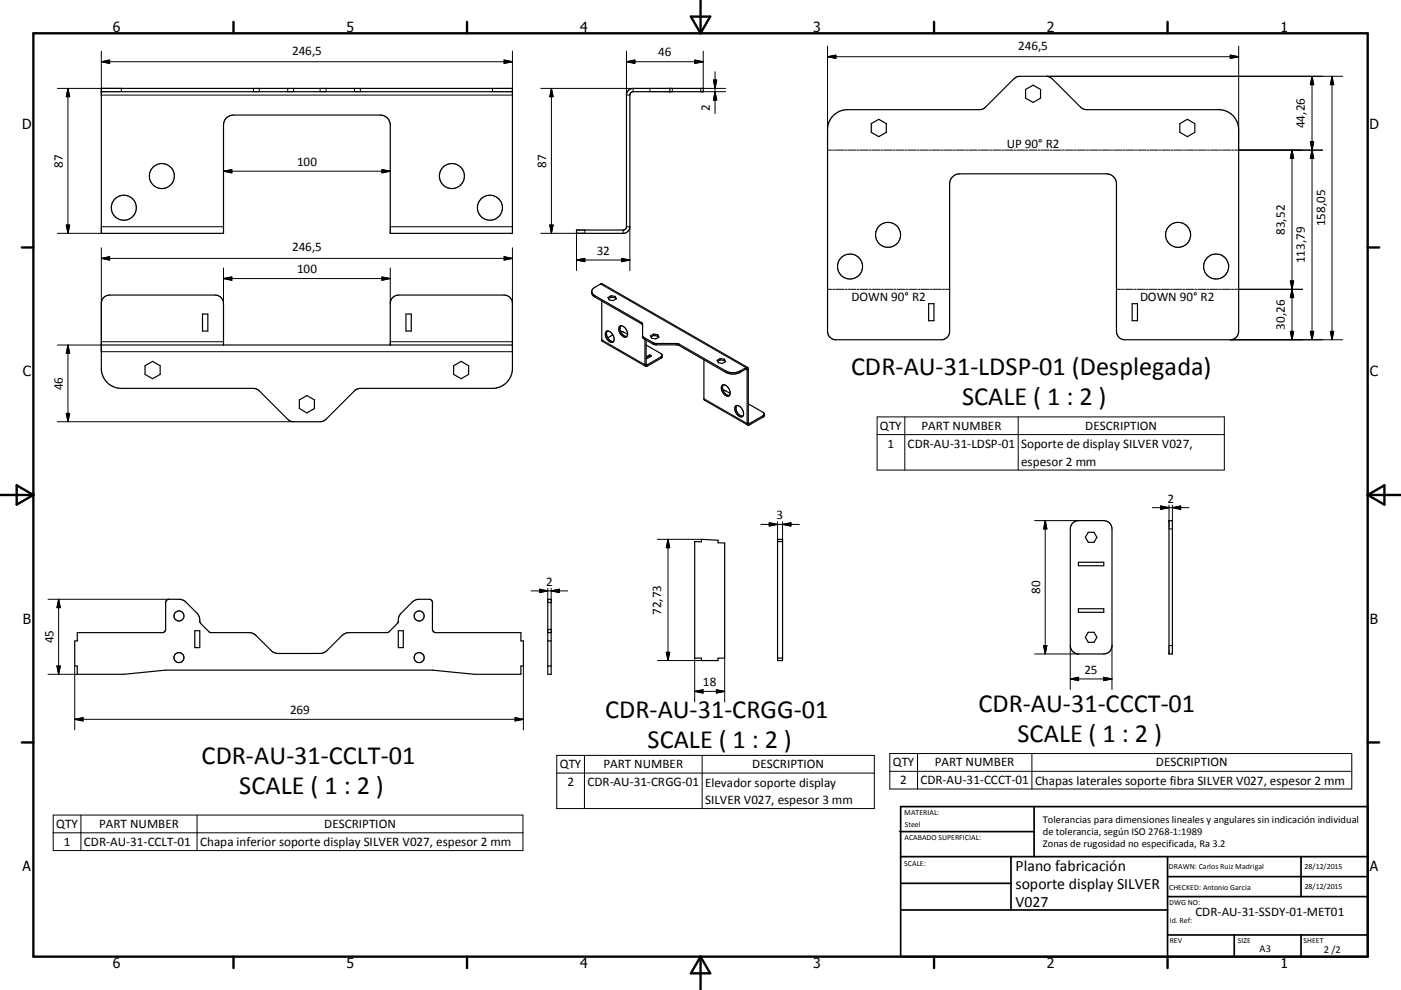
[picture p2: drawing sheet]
<svg xmlns="http://www.w3.org/2000/svg" width="420mm" height="297mm" viewBox="0 0 420 297" stroke-linecap="round" stroke-linejoin="round" font-family="sans-serif">
<g fill="none" stroke="#000" stroke-width=".36">
<path d="M30.4 26.5h123.2v43.5h-36.6v-32.5a2.96 2.96 0 0 0-3-3h-44a2.95 2.95 0 0 0-3 3v32.5h-36.6zM30.4 27.5h123.2M188.5 27l1.3-.5h21v1h-21l-.9 .6-.1 39.9a2.03 2.03 0 0 1-2 2h-14v-1h14l.6-.2 .4-.5v-39.8l.1-.7zM200.8 26.5v1M249.9 34.6a5.9 5.9 0 0 1 4.2-1.7l40.2-.1 1.2-.6 8.5-8.6 .8-.5 1-.2h7.9l1.2 .3 9.1 9 1.4 .7h40a6 6 0 0 1 6 6v60.5a2.49 2.49 0 0 1-2.6 2.5h-31.6a2.55 2.55 0 0 1-2.5-2.5v-44.2a3 3 0 0 0-3-3.1h-44a3 3 0 0 0-3 3.1v44.2a2.5 2.5 0 0 1-2.5 2.5h-31.6a2.5 2.5 0 0 1-2.5-2.5v-60.5a5.8 5.8 0 0 1 1.8-4.3zM261.2 37.1l2.3-1.3 2.2 1.3v2.6l-2.2 1.3-2.3-1.3zM307.5 26.8l2.2-1.2 2.3 1.2v2.6l-2.3 1.3-2.2-1.3zM353.7 37.1l2.3-1.3 2.2 1.3v2.6l-2.2 1.3-2.3-1.3zM60.7 94.2h1.6v5.1h-1.6zM121.7 94.2h1.6v5.1h-1.6zM177.4 87.5l.2 .6 .7 .6 14.1 8.1 .2 .4v3.9l.4 .5 3.2 1.8 7.2 .2 14.2 8.1a4.8 4.8 0 0 0 4.3 0l1.7-1 .4 .1 .1 16.7M177.4 87.5l.1 .8 .8 .8 14 8 .3 .5"/>
<path d="M177.4 87.5l.6-1.1 2-1.2 .6-.1 43.5 25.1M180.4 90.3l.1 11.9 13.1 7.7M181.7 99.6a1.66 1.66 0 0 1 2.3 1.4 .96 .96 0 0 1 .1 1.3 .96 .96 0 0 1-1.2 .3 2.48 2.48 0 0 1-1.2-3zM182.1 99.3a1.86 1.86 0 0 0 .1 2.1M183.2 88.7l-.9 .6 .3 .7 1.3 .2 .9-.6-.3-.7M183.2 88.7l1.3 .2M183.2 89.1l-.8 .5M183.2 88.7v.4M183.2 89.1l1.3 .2M184.5 88.9v.4M184.5 89.3l.1 .4M185.7 98a1.68 1.68 0 0 1 2.3 1.5 .98 .98 0 0 1 .1 1.2 .98 .98 0 0 1-1.2 .3 2.56 2.56 0 0 1-1.2-3z"/>
<path d="M186.1 99.4l.9 .2 1.2 .7M186.1 97.7a2.38 2.38 0 0 0 1.8 3.2M278.4 91.1h1.6v5.1h-1.6zM339.4 91.1h1.6v5.1h-1.6zM30.4 103.5h123.2M43.5 109.7l2.2-1.3 2.3 1.3v2.6l-2.3 1.3-2.2-1.3zM67 103.5v-12.5a2.5 2.5 0 0 0-2.5-2.5h-31.6a2.5 2.5 0 0 0-2.5 2.5v19.5a6 6 0 0 0 6 6h39.9l1.4 .8 8.8 8.7 1.5 .5h8l.9-.2 .8-.5 8.6-8.5 1.4-.8h39.9a6 6 0 0 0 6-6v-19.5a2.5 2.5 0 0 0-2.5-2.5h-31.6a2.5 2.5 0 0 0-2.5 2.5v12.5M89.7 120l2.3-1.3 2.3 1.3v2.6l-2.3 1.3-2.3-1.3zM136 109.7l2.3-1.3 2.2 1.3v2.6l-2.2 1.3-2.3-1.3zM182.2 101.4a1.84 1.84 0 0 0 1.7 1.1M183.7 100.5l-1.5 .9M192.6 100.7l.4 .5 3.2 1.8 7.2 .2 14.2 8.1a4.6 4.6 0 0 0 4.3 0l1.9-1.1h.3l.2 .3 .1 16.6 4.4-2.4 .3-.5"/>
<path d="M193.4 101.8v7.6l.4 .5 4.5-2.5 .2-1-4.8-2.9M193.7 102l.1 7.4 4.3-2.3 .4-.4M194.8 106.9l-1.1 .6M194.8 106.9l.2 .1M194.8 106.5l-1.1 .6M194.8 106.5v.4M194.8 106.5l.5 .3-1.6 .9M196 100.2l1.2 .2M196 100.2l-1 .6 .4 .7 1.2 .2 .9-.5-.3-.8M196 100.2v.4M196 100.6l1.2 .2M196 100.6l-.8 .5"/>
<path d="M197.2 100.4v.4M197.2 100.8l.2 .5M211 107.9l.1 12 13.1 7.6M215.9 107.6l-.9 .5 .3 .7 1.3 .2 .9-.5-.3-.7M215.9 107.6l1.3 .2M215.9 108l-.7 .4M215.9 107.6v.4M215.9 108l1.3 .2M216.8 117l2.1 1M216.8 115.4a2.37 2.37 0 0 0 1.9 3.2M217.2 107.8v.4M217.2 108.2l.2 .4"/>
<path d="M218.9 118a2.4 2.4 0 0 0-2.1-2.5 1.99 1.99 0 0 0 .6 3.1l.7 .3 .6-.2M218.9 118l-.2 .7M220.5 121.9a1.38 1.38 0 0 1 2 .9 1.33 1.33 0 0 1-.4 2.3 2.54 2.54 0 0 1-1.6-3.2zM220.9 121.7a2.35 2.35 0 0 0 1.8 3.1M224.4 121.2l4.4 2.5 .3 .5M229.1 124.2l-.2 .8-4.3 2.5h-.5M321.7 156.8l1-.5 .7-.1h7.5a2.51 2.51 0 0 1 2.5 2.5v35a2.5 2.5 0 0 1-2.5 2.5h-7.5a2.51 2.51 0 0 1-2.5-2.5v-35l.2-1.1zM326.3 159.7h1.7l.9 1.5-.9 1.5h-1.7l-.9-1.5zM350.5 156.2h1v40h-1zM164.2 179.8h1v22.5h-1zM208.3 162.5l2 .1v-.8l5 .3v.7l2 .1v34.5h-2v.8h-5v-.8h-2zM233.1 161.8h1.5v36.4h-1.5z"/>
<path d="M233.1 162.5h1.5M323.3 168.7h7.6v1h-7.6zM23.2 189.8l25.9-.1 .6-.9v-8.2l.2-.4 .5-.4h3.3l1.1 .2 1 .7 3.2 3.2a5.6 5.6 0 0 1 1.1 3l3 2.9h11.6l1.1 .2 1 .7 4.8 4.7 1 .5 13.3 .1 .8-.1 1-.5 4.8-4.7 1-.7 1.2-.2h11.5l2.9-2.7 .3-.5a3.3 3.3 0 0 1 .9-2.7l3.2-3.2 1-.7 1.2-.2h3.2l.6 .4 .2 .6v8.2l.7 .8h25.8v2.5h.7v7.5h-.7v2.5h-14l-12.5-1.3h-80l-12.5 1.3h-14v-2.5h-.8v-7.5h.8zM58.4 189.2h1.5v5.1h-1.5zM119.4 189.2h1.5v5.1h-1.5zM164.2 189.8h1M164.2 192.3h1M164.2 199.8h1M233.1 197.4h1.5M323.3 182.6h7.6v1.1h-7.6zM326.3 189.7h1.7l.9 1.5-.9 1.5h-1.7l-.9-1.5z"/>
<circle cx="48.5" cy="52.8" r="3.7"/>
<circle cx="135.5" cy="52.8" r="3.8"/>
<circle cx="37.1" cy="62.3" r="3.8"/>
<circle cx="146.9" cy="62.3" r="3.8"/>
<circle cx="254.8" cy="80" r="3.8"/>
<circle cx="266.3" cy="70.5" r="3.8"/>
<circle cx="353.2" cy="70.5" r="3.8"/>
<circle cx="364.6" cy="80" r="3.7"/>
<circle cx="53.7" cy="197.3" r="1.5"/>
<circle cx="53.7" cy="184.8" r="1.5"/>
<circle cx="125.7" cy="197.3" r="1.5"/>
<circle cx="125.7" cy="184.8" r="1.5"/>
</g>
<g fill="none" stroke="#000" stroke-width=".3">
<path d="M30.4 15.3v13.2h123.2v-13.2M30.4 18.5h123.2M30.4 18.5l2.5-.5v1zM151.1 18l2.5 .5-2.5 .5zM187.8 15.3v13.2h1M187.8 18.5h23M187.8 18.5l2.5-.5v1zM208.3 18l2.5 .5-2.5 .5zM210.8 15.3v11.2M248.1 13.8v31.2h1.2M248.1 17h123.3M248.1 17l2.5-.5v1z"/>
<path d="M368.8 16.5l2.6 .5-2.6 .5zM371.4 13.8v31.2M17.2 26.5h19.2v1M20.4 26.5l.5 2.5h-1zM20.4 26.5v43.5M76 26.5v1M77.7 26.5v1M86.3 26.5v1M88 26.5v1M96 26.5v1M97.7 26.5v1M106.3 26.5v1"/>
<path d="M108 26.5v1M147.6 26.5v1M162.1 26.5h27.7v1M165.3 26.5v43.5M165.3 26.5l.5 2.5h-1zM194.8 26.5v1M201.6 26.5v1M213.9 24h1l-.5 2.5zM214.4 21.5v12.6M214.4 27.5l.5 2.5h-1zM217.5 26.5h-7.4v1h7.4M313.7 22.9h88.8"/>
<path d="M393.4 22.9v79M393.4 22.9l.5 2.5h-1.1zM399.4 22.9v79M399.4 22.9l.5 2.5h-1zM67 51.4h50M67 51.4l2.5-.5v1zM114.5 50.9l2.5 .5-2.5 .5zM249.6 45h.6M250.5 45h2.4M253.2 45h.6M254.1 45h2.5M256.8 45h.7"/>
<path d="M257.8 45h2.4M260.5 45h.6M261.4 45h2.4M264.1 45h.6M265 45h2.4M267.7 45h.6M268.6 45h2.4M271.3 45h.7M272.3 45h2.4M275 45h.6M275.9 45h2.4M278.6 45h.6"/>
<path d="M279.5 45h2.4M282.2 45h.6M283.1 45h2.4M285.9 45h.6M286.8 45h2.4M289.5 45h.6M290.4 45h2.4M293.1 45h.6M294 45h2.4M296.7 45h.6M297.6 45h2.5M300.4 45h.6"/>
<path d="M301.3 45h2.4M304 45h.6M304.9 45h2.4M307.6 45h.6M308.5 45h2.4M311.2 45h.6M312.1 45h2.5M314.9 45h.6M315.8 45h2.4M318.5 45h.6M319.4 45h2.4M322.1 45h.6"/>
<path d="M323 45h2.4M325.7 45h.6M326.6 45h2.5M329.4 45h.6M330.3 45h2.4M333 45h.6M333.9 45h2.4M336.6 45h.6M337.5 45h2.4M340.2 45h.6M341.2 45h2.4M343.9 45h.6"/>
<path d="M344.8 45h2.4M347.5 45h.6M348.4 45h2.4M351.1 45h.6M352 45h2.4M354.7 45h.7M355.6 45h2.5M358.4 45h.6M359.3 45h2.4M362 45h.6M362.9 45h2.4M365.6 45h.6"/>
<path d="M366.5 45h2.4M369.2 45h.6M370.1 45h26.4M387.4 45v56.9M387.4 45l.4 2.5h-.9zM392.8 42.5h1.1l-1.1 5h1.1zM17.2 70h13.2M19.9 67.5h1l-.5 2.5zM30.4 68h36.6M30.4 74.3v31.2h123.2v-31.2M30.4 77.5l2.5-.5v1zM30.4 77.5h123.2"/>
<path d="M117 68h36.6M151.1 77l2.5 .5-2.5 .5zM164.8 67.5h1l-.5 2.5zM172.8 78l2.5-.5v1zM172.8 78h16M172.8 70v11.2M175.3 69v1h-13.2M186.3 77.5l2.5 .5-2.5 .5zM186.8 69v1M187.8 68h1v13.2M67 83.6l2.5-.5v1zM67 83.6h50"/>
<path d="M67 80.4v10.6M114.5 83.1l2.5 .5-2.5 .5zM117 80.4v10.6M178.3 88.7v.4M180 85.2l43.6 25.1v.4l.4 .2 .4-.2M192.3 96.7v.4M248.1 86.8h1.2M249.6 86.8h.6M250.5 86.8h2.5M253.3 86.8h.6M254.2 86.8h2.4M256.9 86.8h.7"/>
<path d="M257.9 86.8h2.4M260.6 86.8h.6M261.5 86.8h2.5M264.3 86.8h.6M265.2 86.8h2.4M267.9 86.8h.7M268.9 86.8h2.4M271.6 86.8h.6M272.5 86.8h2.5M275.3 86.8h.6M276.2 86.8h2.4M278.9 86.8h.6"/>
<path d="M279.8 86.8h2.5M282.6 86.8h.6M283.5 86.8h1.2M334.7 86.8h1.2M336.3 86.8h.6M337.2 86.8h2.4M339.9 86.8h.6M340.8 86.8h2.5M343.6 86.8h.6M344.5 86.8h2.4M347.2 86.8h.7M348.2 86.8h2.4"/>
<path d="M350.9 86.8h.6M351.8 86.8h2.5M354.6 86.8h.6M355.5 86.8h2.4M358.2 86.8h.6M359.1 86.8h2.5M361.9 86.8h.6M362.8 86.8h2.5M365.6 86.8h.6M366.5 86.8h2.4M369.2 86.8h.6M370.1 86.8h20.4"/>
<path d="M386.9 99.4h.9l-.4 2.5zM386.9 84.3h.9l-.4 2.5zM387.4 86.8l.4 2.5h-.9zM392.8 99.4h1.1l-.5 2.5zM398.9 99.4h1l-.5 2.5zM17.2 103.5h13.2M20.4 103.5v23M20.4 103.5l.5 2.5h-1zM30.4 102.5h36.6M117 102.5h36.6M180.4 102l13 7.4M193 101.2v.4"/>
<path d="M193.7 109.2l.4 .2M195.8 102.8v.5M196.7 103.1v.4M198.1 107.1v.4M202.8 103.1v.4M203.6 103.3v.4M211 119.6l13 7.5 .4-.2 .3 .2v.4M217.6 111.3v.4M221.9 111.3v.4M368.8 101.9h33.7M17.2 126.5h70.8M19.9 124h1l-.5 2.5z"/>
<path d="M228.8 124.7v.4M263 125.1h104.1v15.9h-104.1zM263 130.4h104.1M271.3 125.1v15.9M305.3 125.1v15.9M228.1 157.3h11.5M230.6 156.8l2.5 .5-2.5 .5zM233.1 156.6v5.2M234.6 157.3l2.5-.5v1zM234.6 156.6v5.2M310.2 156.2h13.2M313.4 156.2l.5 2.5h-1z"/>
<path d="M313.4 156.2v40M345.5 152.3h11M348 151.8l2.5 .5-2.5 .5zM350.5 158.7h1M350.5 151.5v4.7M351.5 152.3l2.5-.5v1zM351.5 151.5v4.7M14.4 179.8h36.3M17.6 179.8v22.5M17.6 179.8l.5 2.5h-1zM159.2 177.3h11M161.7 176.8l2.5 .5-2.5 .5z"/>
<path d="M164.2 176.5v3.3M165.2 177.3l2.5-.5v1zM165.2 176.5v3.3M197.1 161.8h13.2M200.3 161.8v36.4M200.3 161.8l.5 2.5h-1zM17.1 199.8h1l-.5 2.5zM22.4 199.8v19.2M156.9 199.8v19.2M164.2 180.8h1M164.2 188.8h1M197.1 198.2h13.2"/>
<path d="M199.8 195.7h1l-.5 2.5zM208.3 197.4v13.2M217.3 197.4v13.2M310.2 196.2h13.2M312.9 193.7h1l-.5 2.5zM320.9 193.7v13.2M333.4 193.7v13.2M350.5 193.7h1M14.4 202.3h8.8M22.4 215.8h134.5M22.4 215.8l2.5-.5v1zM154.4 215.3l2.5 .5-2.5 .5z"/>
<path d="M208.3 207.4h9M208.3 207.4l2.5-.5v1zM214.8 206.9l2.5 .5-2.5 .5zM320.9 203.7h12.5M320.9 203.7l2.5-.5v1zM330.9 203.2l2.5 .5-2.5 .5zM166.9 226.6h95.2v16h-95.2zM166.9 231.9h95.2M175.2 226.6v16M210.5 226.6v16M266.8 226.1h138.5v10.6h-138.5zM266.8 231.4h138.5"/>
<path d="M275.1 226.1v10.6M309.4 226.1v10.6M15.9 244.5h140.9v10.7h-140.9zM15.9 249.8h140.9M24.3 244.5v10.7M59.1 244.5v10.7"/>
</g>
<g fill="none" stroke="#000" stroke-width=".71">
<path d="M10 10h400v277h-400zM70 6.6v3.4M140 6.6v3.4M207.1 5h5.8l-2.9 5zM210 0v10M280 6.6v3.4M350 6.6v3.4M6.6 74.2h3.4M410 74.2h3.5M0 148.5h10M5 145.6l5 2.9-5 2.9zM410 148.5h10.1"/>
<path d="M410 148.5l5.1-2.9v5.8zM6.6 222.7h3.4M410 222.7h3.5M70 287v3.4M140 287v3.4M210 287v10M210 287l2.9 5h-5.8zM280 287v3.4M350 287v3.4"/>
</g>
<g fill="none" stroke="#000" stroke-width=".51">
<path d="M269.7 249.5h40.3M270 242h140v45h-140zM270 257h140M303.1 257v16M310 242v15M350 257v30M390.1 257v12M270 265h33.1M270 273h80M350 269h60M350 263h60M350 280.5h60"/>
<path d="M370 280.5v6.5M390.1 280.5v6.5"/>
</g>
<g fill="#000" stroke="#000" stroke-width=".3">
<path d="M30.4 18.5l2.5-.5v1zM151.1 18l2.5 .5-2.5 .5zM187.8 18.5l2.5-.5v1zM208.3 18l2.5 .5-2.5 .5zM248.1 17l2.5-.5v1zM368.8 16.5l2.6 .5-2.6 .5zM20.4 26.5l.5 2.5h-1zM165.3 26.5l.5 2.5h-1zM213.9 24h1l-.5 2.5zM214.4 27.5l.5 2.5h-1zM393.4 22.9l.5 2.5h-1.1zM399.4 22.9l.5 2.5h-1z"/>
<path d="M67 51.4l2.5-.5v1zM114.5 50.9l2.5 .5-2.5 .5zM387.4 45l.4 2.5h-.9zM392.8 42.5h1.1l-.5 2.5zM393.4 45l.5 2.5h-1.1zM19.9 67.5h1l-.5 2.5zM30.4 77.5l2.5-.5v1zM151.1 77l2.5 .5-2.5 .5zM164.8 67.5h1l-.5 2.5zM172.8 78l2.5-.5v1zM186.3 77.5l2.5 .5-2.5 .5zM67 83.6l2.5-.5v1z"/>
<path d="M114.5 83.1l2.5 .5-2.5 .5zM386.9 99.4h.9l-.4 2.5zM386.9 84.3h.9l-.4 2.5zM387.4 86.8l.4 2.5h-.9zM392.8 99.4h1.1l-.5 2.5zM398.9 99.4h1l-.5 2.5zM20.4 103.5l.5 2.5h-1zM19.9 124h1l-.5 2.5zM230.6 156.8l2.5 .5-2.5 .5zM234.6 157.3l2.5-.5v1zM313.4 156.2l.5 2.5h-1zM348 151.8l2.5 .5-2.5 .5z"/>
<path d="M351.5 152.3l2.5-.5v1zM161.7 176.8l2.5 .5-2.5 .5zM165.2 177.3l2.5-.5v1zM200.3 161.8l.5 2.5h-1zM17.1 199.8h1l-.5 2.5zM17.6 179.8l.5 2.5h-1zM199.8 195.7h1l-.5 2.5zM312.9 193.7h1l-.5 2.5zM22.4 215.8l2.5-.5v1zM154.4 215.3l2.5 .5-2.5 .5zM208.3 207.4l2.5-.5v1zM214.8 206.9l2.5 .5-2.5 .5z"/>
<path d="M320.9 203.7l2.5-.5v1zM330.9 203.2l2.5 .5-2.5 .5z"/>
</g>
<g font-size="7.9">
<text x="255.2" y="112.4">CDR-AU-31-LDSP-01 (Desplegada)</text>
<text x="288.5" y="121.4">SCALE ( 1 : 2 )</text>
<text x="181.4" y="215.5">CDR-AU-31-CRGG-01</text>
<text x="293.4" y="213.6">CDR-AU-31-CCCT-01</text>
<text x="194.1" y="224.5">SCALE ( 1 : 2 )</text>
<text x="305.1" y="222.6">SCALE ( 1 : 2 )</text>
<text x="60.5" y="229.3">CDR-AU-31-CCLT-01</text>
<text x="71.7" y="238.3">SCALE ( 1 : 2 )</text>
</g>
<g font-size="4.7">
<text x="304.5" y="261.2">Plano fabricación</text>
<text x="304.5" y="266.6">soporte display SILVER</text>
<text x="304.5" y="272">V027</text>
</g>
<g font-size="4.2">
<text x="33.9" y="9.6">6</text>
<text x="103.9" y="9.6">5</text>
<text x="173.9" y="9.6">4</text>
<text x="243.8" y="9.6">3</text>
<text x="313.9" y="9.6">2</text>
<text x="383.9" y="9.6">1</text>
<text x="6.7" y="38.7">D</text>
<text x="410.5" y="38.7">D</text>
<text x="6.9" y="112.9">C</text>
<text x="410.7" y="112.9">C</text>
<text x="6.9" y="187.1">B</text>
<text x="410.7" y="187.1">B</text>
<text x="6.8" y="261.4">A</text>
<text x="410.7" y="261.4">A</text>
<text x="33.9" y="290.4">6</text>
<text x="103.9" y="290.4">5</text>
<text x="173.9" y="290.4">4</text>
<text x="243.8" y="290.4">3</text>
<text x="313.9" y="290.4">2</text>
<text x="383.9" y="290.4">1</text>
</g>
<g font-size="3.9">
<text x="87.5" y="16.4">246,5</text>
<text x="197.4" y="16.9">46</text>
<text x="305.2" y="15">246,5</text>
<text x="212.9" y="33.4" transform="rotate(-90 212.9 33.4)">2</text>
<text x="391.2" y="38.4" transform="rotate(-90 391.2 38.4)">44,26</text>
<text x="301.8" y="44.3">UP 90° R2</text>
<text x="18.8" y="50.3" transform="rotate(-90 18.8 50.3)">87</text>
<text x="89.1" y="49.8">100</text>
<text x="163.7" y="50.3" transform="rotate(-90 163.7 50.3)">87</text>
<text x="385.2" y="70.4" transform="rotate(-90 385.2 70.4)">83,52</text>
<text x="397.3" y="67.9" transform="rotate(-90 397.3 67.9)">158,05</text>
<text x="87.5" y="75.4">246,5</text>
<text x="178.9" y="76.5">32</text>
<text x="89.1" y="82">100</text>
<text x="391.2" y="79" transform="rotate(-90 391.2 79)">113,79</text>
<text x="255.3" y="90.2">DOWN 90° R2</text>
<text x="341.8" y="90.2">DOWN 90° R2</text>
<text x="385.2" y="98.9" transform="rotate(-90 385.2 98.9)">30,26</text>
<text x="18.8" y="117" transform="rotate(-90 18.8 117)">46</text>
<text x="263.8" y="129">QTY</text>
<text x="276.3" y="129">PART NUMBER</text>
<text x="325.4" y="129">DESCRIPTION</text>
<text x="266.1" y="134.4">1</text>
<text x="272.1" y="134.4">CDR-AU-31-LDSP-01</text>
<text x="306.2" y="134.4">Soporte de display SILVER V027,</text>
<text x="306.2" y="139.7">espesor 2 mm</text>
<text x="232.8" y="155.8">3</text>
<text x="350" y="150.8">2</text>
<text x="163.7" y="175.8">2</text>
<text x="311.8" y="178.1" transform="rotate(-90 311.8 178.1)">80</text>
<text x="198.2" y="184.5" transform="rotate(-90 198.2 184.5)">72,73</text>
<text x="16" y="193" transform="rotate(-90 16 193)">45</text>
<text x="325.1" y="202.1">25</text>
<text x="210.7" y="205.8">18</text>
<text x="87" y="214.2">269</text>
<text x="167.8" y="230.5">QTY</text>
<text x="180.9" y="230.5">PART NUMBER</text>
<text x="225.6" y="230.5">DESCRIPTION</text>
<text x="267.6" y="230">QTY</text>
<text x="280.2" y="230">PART NUMBER</text>
<text x="346.5" y="230">DESCRIPTION</text>
<text x="170.1" y="235.9">2</text>
<text x="176.1" y="235.9">CDR-AU-31-CRGG-01</text>
<text x="211.4" y="236">Elevador soporte display</text>
<text x="269.9" y="235.3">2</text>
<text x="276" y="235.3">CDR-AU-31-CCCT-01</text>
<text x="310.3" y="235.4">Chapas laterales soporte fibra SILVER V027, espesor 2 mm</text>
<text x="211.4" y="241.2">SILVER V027, espesor 3 mm</text>
<text x="16.8" y="248.4">QTY</text>
<text x="29.7" y="248.4">PART NUMBER</text>
<text x="97.2" y="248.4">DESCRIPTION</text>
<text x="19.1" y="253.7">1</text>
<text x="25.1" y="253.7">CDR-AU-31-CCLT-01</text>
<text x="60" y="253.8">Chapa inferior soporte display SILVER V027, espesor 2 mm</text>
<text x="358.4" y="274.9">CDR-AU-31-SSDY-01-MET01</text>
</g>
<g font-size="3.1">
<text x="312.7" y="246.8">Tolerancias para dimensiones lineales y angulares sin indicación individual</text>
<text x="312.7" y="250.4">de tolerancia, según ISO 2768-1:1989</text>
<text x="312.7" y="254">Zonas de rugosidad no especificada, Ra 3.2</text>
<text x="377.6" y="285.6">A3</text>
<text x="396.9" y="285.9">2 /2</text>
</g>
<g font-size="2.4">
<text x="271.1" y="244.4">MATERIAL:</text>
<text x="271.2" y="252">ACABADO SUPERFICIAL:</text>
<text x="271.3" y="248">Steel</text>
<text x="271.1" y="259.7">SCALE:</text>
<text x="350.4" y="260.8">DRAWN: Carlos Ruiz Madrigal</text>
<text x="391.1" y="260.6">28/12/2015</text>
<text x="350.5" y="267">CHECKED: Antonio Garcia</text>
<text x="391.2" y="266.7">28/12/2015</text>
<text x="350.5" y="271.4">DWG NO:</text>
<text x="350.7" y="276.9">Id. Ref:</text>
<text x="350.7" y="282.8">REV</text>
<text x="371.1" y="282.9">SIZE</text>
<text x="390.8" y="283">SHEET</text>
</g>
</svg>
